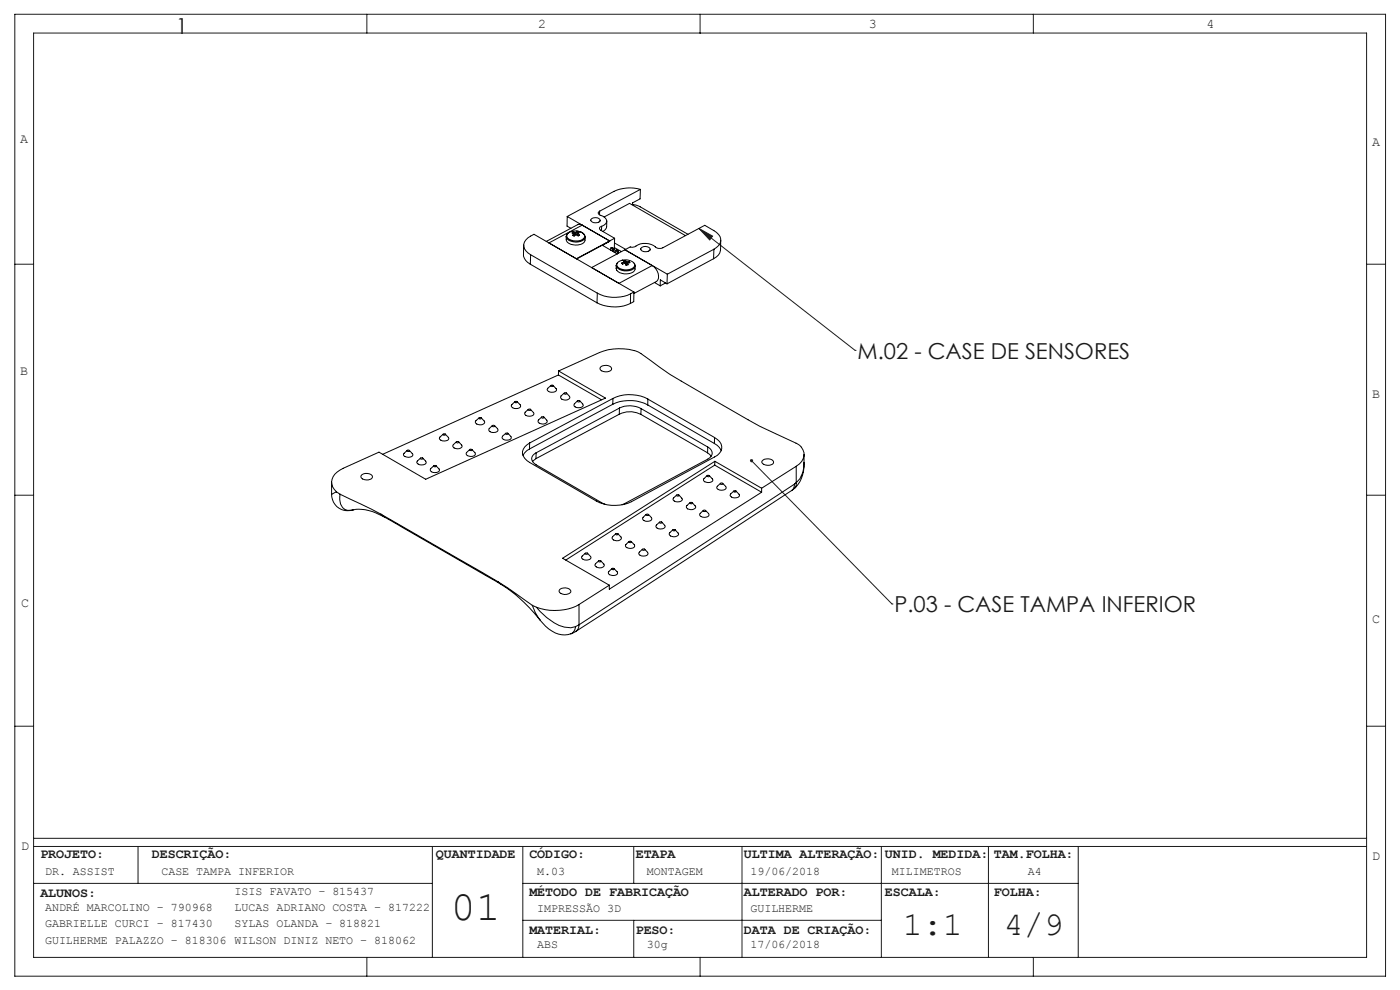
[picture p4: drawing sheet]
<svg xmlns="http://www.w3.org/2000/svg" width="297mm" height="210mm" viewBox="0 0 297 210" stroke-linecap="round" stroke-linejoin="round" font-family="sans-serif">
<g fill="none" stroke="#191924" stroke-width=".21">
<path d="M3.1 3h290.8v204.1h-290.8zM7.1 7h282.8v196.1h-282.8zM77.8 3v4M148.5 3v4M219.2 3v4M3.1 56h4M148.3 48.5l2.9 1.6-.6 .8zM148.3 48.5l33.1 25.8M289.9 56h4M181.4 74.3h.1M159.4 97.7l29.8 30.4M3.1 105h4"/>
<path d="M289.9 105h4M189.2 128.1h.1M3.1 154h4M289.9 154h4M7.1 179.6h282.8M7.1 177.8h282.8M29.3 179.6v7.8M91.7 179.6v23.5M110.9 179.6v23.5M134.4 179.6v7.8M157.4 179.6v23.5M187 179.6v23.5"/>
<path d="M209.7 179.6v23.5M228.7 179.6v23.5M7.1 187.4h84.6M110.9 187.4h117.8M110.9 195.2h76.1M134.4 195.2v7.9M77.8 203.1v4M148.5 203.1v4M219.2 203.1v4"/>
</g>
<path d="M159.2 97.5a.34 .34 0 0 0 0 .5 .34 .34 0 0 0 .5-.2 .34 .34 0 0 0-.4-.4l.1 .3zM148.3 48.5l2.9 1.6-.6 .8z" fill="#191924"/>
<g fill="none" stroke="#000" stroke-width=".21">
<path d="M111.1 52a3.6 3.6 0 0 0 .4 3.2l1 .8M112.5 56l14.1 8.2M112.6 54a2.07 2.07 0 0 1-1.5-1.9 2.07 2.07 0 0 1 1.5-2l.7-.4 21.2 12.2M112.6 54l14.1 8.2M112.6 54l-.1 2M115.9 51.2l6.7-3.5 .5-.1 .4 .2-7 3.7M120.1 50.2a1.74 1.74 0 0 0 2 1.2 1.76 1.76 0 0 0 2-1.1 1.37 1.37 0 0 1-1.5 1.7h-.5a1.65 1.65 0 0 1-2-1.8zM120.3 45.9l9 5.3M120.3 45.9v2.1l.8 .4M120.6 49.4a2.7 2.7 0 0 1 3.3 .4 1.09 1.09 0 0 1-1.3 1.3h-.5a1.59 1.59 0 0 1-1.9-1.2zM120.6 49.4l-.3 .4-.1 .4M121.6 49.2l.5 .2"/>
<path d="M121.6 49.2l-.2 .2 .4 .2M121.6 49.2l.2 .4M121.8 49.6l-.1 .1a.24 .24 0 0 0-.1 .2 .24 .24 0 0 0 .2 .2 .24 .24 0 0 0 .2-.2l.2-.2 .3 .2a.2 .2 0 0 0 .2 .1 .2 .2 0 0 0 .1-.3 .2 .2 0 0 0-.2-.1h-.1M121.8 49.6l.1 .4M121.8 49.7l.1 .2M122.1 49.4v.4M122.3 49l1.1 .3a1.06 1.06 0 0 1 .7 .9M122.5 49.6l-.1 .3M122.5 49.2l.3 .2-.3 .2M122.5 49.2l-.4 .2M122.5 49.2l-.2 .6M124.1 50.2v.1"/>
<path d="M125.3 46.7v.1M125.4 46.5a1.28 1.28 0 0 1 1.9 .2 1.2 1.2 0 0 1-2 0zM127.2 44.8a.46 .46 0 0 0-.3 .5 .46 .46 0 0 0 .5 .4 1.14 1.14 0 0 1 1.2 .8 1.14 1.14 0 0 1-.5 1.3l-.5 .2M127.2 44.8v.8M127.3 46.8v.1M127.6 48a.44 .44 0 0 0-.4 .4 .44 .44 0 0 0 .3 .5l2.9 1.6M127.6 48v.9M128.2 46l5.4-2.9 11.8 6.9M128.7 46.9v1.2a1.34 1.34 0 0 1-.8 1M129.3 51.2l-7 3.7M129.3 51.2l-1.5 .8 3.2 1.9v-.5M129.6 52.6l.4 .2"/>
<path d="M129.6 52.6l.2-.1 .4 .2M129.6 52.6v.5M130 52.8v.5M130.2 52.7l-.2 .1M130.2 52.7v.7M130.3 52.5l1.5 .9M130.4 51.5l2.4 1.4M130.4 50.5l-8.1 4.4M130.4 50.5l-.2 2.4M130.5 53.1v.5M130.5 53.1l.5 .3M130.5 53.1l.2-.1 .5 .3"/>
<path d="M130.7 56.3a1.28 1.28 0 0 0 1.2 1.7 2.64 2.64 0 0 0 2.7-.6l.1-1M130.9 55.9l-.2 .4M131.1 55.7l.9-.5a2.63 2.63 0 0 1 2.6 .8 1.32 1.32 0 0 1-1.6 1.2h-.5a1.78 1.78 0 0 1-1.7-1zM131.2 53.3l-.2 .1M131.2 53.3v.5M131.9 55.8l.1 .2M131.9 55.8l.2 .2M132 56l.3-.1a.32 .32 0 0 1 .4 0 .32 .32 0 0 1 .1 .4M132.5 55.6l-.6 .2M132.5 55.6v.3M132.6 53l9 5.2M132.7 55.3l.2 .2"/>
<path d="M132.7 55.3l-.4 .1 .2 .2M132.7 55.3l.1 .8M132.9 55.5h.6M132.9 55.5l-.1 .8M133.1 55.8l.1 .4-.4 .1M133.1 55.8l-.1 .4M133.5 55.5l.1 .2-.5 .1M133.5 55.5l-.2 .3M134.2 43.4l1.4 .4 10.3 5.9M134.2 43.4h-.1M134.6 55.9l.1 .6a1.92 1.92 0 0 1-2.2 1 1.66 1.66 0 0 1-1.8-1.2M135.9 40.2a8.1 8.1 0 0 0-5.7 .4l-9.9 5.3"/>
<path d="M135.9 40.2l-8.7 4.6M135.9 40.2l-.1 2-1.6 .8v.4M135.9 52.8v.1M136 52.6a1.25 1.25 0 0 1 1.9 .3 1.2 1.2 0 0 1-2-.1zM137.9 52.9v.1M138.9 59.9l1.2 .7M141.6 58.2l-.1 2M151.4 54.9l-9.9 5.3M151.4 52.9a1.98 1.98 0 0 0 1-3.2l-1-.8-1.9-1.1-8.9 4.8a1.61 1.61 0 0 1-1.9-.5 3.8 3.8 0 0 0-4.2 .3h-.8l-8.2 4.4 5.8 3.3 7.1-3.8a2.38 2.38 0 0 1 .9 3.3l-4.8 2.7M151.4 52.9l-9.8 5.3M151.4 52.9v2M152.9 51v2a2.21 2.21 0 0 1-1.5 1.9"/>
<path d="M118.5 79.5l9.1 5.3M118.5 79.5l-37.3 16.9M118.5 78.7l8.7-3.9a10.9 10.9 0 0 1 8.8 .2l1.9 1.4a69 69 0 0 0 10.9 6.9 138.9 138.9 0 0 0 20.4 10.8 2.6 2.6 0 0 1 1.4 2.5 2.6 2.6 0 0 1-1.7 2.3M118.5 78.7l9.9 5.7-38.1 17.3-9.9-5.8-7.6 3.4a3.3 3.3 0 0 0-2.4 3.5l.2 .5 .8 1M118.5 78.7v.8M126.6 64.2a8.3 8.3 0 0 0 7.1 .2M126.7 62.2a7.9 7.9 0 0 0 7.1 .1M126.7 62.2l-.1 2M127.5 77.8l.3-.2a1.51 1.51 0 0 1 2 .6 1.37 1.37 0 0 1-2.2 .5l-.3-.5zM133.8 62.3l-.1 2.1M134.5 61.9l-.7 .4M134.5 61.9l-.1 2.1-.7 .4"/>
<path d="M141.2 60l-1.1 .6M141.5 60.2l-1.4-.8v1.2M86.3 95.6l.3-.1 .3 .1a.27 .27 0 0 1-.3 .2 .27 .27 0 0 1-.3-.2zM86.4 95.5l-.8 .9a1.2 1.2 0 0 0 2 .1l-.7-.9M89.2 97.2a.25 .25 0 0 1 .3-.1 .25 .25 0 0 1 .1 .3h-.3zM89.2 97.2l-.8 .9a1.2 1.2 0 0 0 2 0l-.7-.9M92 98.8a.25 .25 0 0 1 .3-.1 .25 .25 0 0 1 .2 .3h-.4zM92 98.8l-.6 .6-.1 .3a1.17 1.17 0 0 0 1.9 0l-.7-.9M94 92.1a.25 .25 0 0 1 .3-.1 .25 .25 0 0 1 .1 .3h-.3zM94 92.1l-.8 .9a1.2 1.2 0 0 0 2 0l-.7-.9M96.8 93.7a.25 .25 0 0 1 .3-.1 .25 .25 0 0 1 .2 .3l-.3 .1zM96.8 93.7l-.8 .9a1.16 1.16 0 0 0 2 0l-.7-.9"/>
<path d="M99.7 95.3l-.8 .9a1.15 1.15 0 0 0 2 .1l-.8-.9M101.6 88.6l-.8 .9a1.16 1.16 0 0 0 2 .1l-.7-1M101.7 88.6l.4 .1a.24 .24 0 0 1-.3 .2 .24 .24 0 0 1-.1-.3zM104.4 90.3a.25 .25 0 0 1 .3-.1 .25 .25 0 0 1 .2 .3h-.4zM104.5 90.3l-.8 .9a1.17 1.17 0 0 0 2 0l-.8-.9M107.3 91.9l-.7 .6-.1 .3a1.17 1.17 0 0 0 2 0l-.7-.9M107.3 91.9h.5a.23 .23 0 0 1-.3 .2 .23 .23 0 0 1-.2-.2zM109.2 85.2a.25 .25 0 0 1 .3-.1 .25 .25 0 0 1 .2 .3h-.3zM109.3 85.2l-.9 .9a1.2 1.2 0 0 0 2.1 0l-.8-.9M112 86.8a.25 .25 0 0 1 .4-.1 .25 .25 0 0 1 .1 .3h-.4zM112.1 86.8l-.7 .6-.1 .3a1.17 1.17 0 0 0 2 .1l-.8-1M112.3 95.2l-.5 .4-.9 1"/>
<path d="M112.4 94l-.1 1.2M113.7 97.3l-.7 .6M113.7 96.1a1.32 1.32 0 0 0-.9 1.2 1.32 1.32 0 0 0 .9 1.3l14.6 8.4M113.7 96.1v1.2M114.9 88.5l-.8 .9a1.13 1.13 0 0 0 2 0l-.7-.9M114.9 88.4l.5 .1a.25 .25 0 0 1-.3 .2 .25 .25 0 0 1-.2-.3zM116.8 81.8a.25 .25 0 0 1 .3-.1 .25 .25 0 0 1 .2 .2h-.4zM116.9 81.8l-.8 .8a1.2 1.2 0 0 0 2 .1l-.8-.9M119.7 83.4l-.7 .6-.1 .3a1.13 1.13 0 0 0 2 0l-.7-.9M119.7 83.4l.4-.1 .1 .2-.5 .1zM122.5 85l-.8 .9a1.2 1.2 0 0 0 2.1 .1l-.8-1M122.6 85h.4a.23 .23 0 0 1-.3 .3 .23 .23 0 0 1-.1-.3z"/>
<path d="M130 85.8a8.5 8.5 0 0 1 7.4 .1M130 85.8l-17.7 9.4M130 84.5a8.2 8.2 0 0 1 7.4 .2M130 84.5l-17.6 9.5M130 84.5v1.3M131.4 87.9a5 5 0 0 1 4.6 0M131.4 87.9l-17.7 9.4M131.4 86.6a5.1 5.1 0 0 1 4.6 .1M131.4 86.6l-17.7 9.5M131.4 86.6v1.3M136 87.9l14.1 8.2M136 86.7l14.1 8.1"/>
<path d="M136 86.7v1.2M137.4 85.9l14.2 8.2M137.4 84.7l14.2 8.1M137.4 84.7v1.2M150.1 96.1l.7 .7M150.1 94.8a1.35 1.35 0 0 1 1 1.3 1.35 1.35 0 0 1-1 1.3l-18.1 9.7M150.1 94.8v1.3M151.6 94.1a2.89 2.89 0 0 1 1.4 1.5M151.6 92.8a2.13 2.13 0 0 1 1 3.3l-1 .8-17.7 9.5a8.6 8.6 0 0 1-7.4-.1l-14.1-8.2a2.14 2.14 0 0 1-1.1-3.3l1.1-.8M151.6 92.8v1.3M151.6 98.7l-31.6 20.1M151.6 98.7l10 5.7"/>
<path d="M151.7 97.9l9.9 5.7M151.7 97.9l-32.4 20.5 10 5.7M151.7 97.9l-.1 .8M161.9 97.6l.2-.2a1.54 1.54 0 0 1 2 .6 1.37 1.37 0 0 1-2.1 .5l-.4-.4zM168.9 98.9l-7.3 4.7M168.9 98.9v3.5M170.6 96.4v1.8M70.3 104.9a3.4 3.4 0 0 0 4.3 3.3M70.3 102.3v2.6M71.4 104.3l-1.1 .6M71.4 104.3l.7 .5M72.1 104.8l8.7 4.3"/>
<path d="M72.1 104.8a2.67 2.67 0 0 0 1.6 3.5l1.2-.2-.2 .1M74.9 108.2a8.6 8.6 0 0 1 6.1 1.2l.6 .3M76.8 100.7a1.63 1.63 0 0 1 2.2 .4 1.37 1.37 0 0 1-2.1 .5l-.3-.4zM80.8 109.1l24.9 14.3M80.8 109.1l.8 .6M81.6 109.7l24.7 14.3M124.1 117.4a.25 .25 0 0 1 .3-.1 .25 .25 0 0 1 .2 .2l-.3 .1zM124.2 117.4l-.8 .8a1.2 1.2 0 0 0 2 .1l-.8-.9M127 119a.25 .25 0 0 1 .3-.1 .25 .25 0 0 1 .1 .3h-.4zM127 119l-.8 .9a1.16 1.16 0 0 0 2 0l-.7-.9M130.6 113.2a.25 .25 0 0 1 .3-.1 .25 .25 0 0 1 .2 .3l-.3 .1zM130.6 113.2l-.8 .9a1.16 1.16 0 0 0 2 .1l-.7-1"/>
<path d="M133.5 114.9l-.8 .9a1.17 1.17 0 0 0 2 0l-.8-.9M133.5 114.8l.4 .1a.23 .23 0 0 1-.2 .2 .23 .23 0 0 1-.2-.3zM136.3 116.5l-.8 .9a1.17 1.17 0 0 0 2 0l-.7-.9M136.3 116.5h.5a.23 .23 0 0 1-.3 .2 .23 .23 0 0 1-.2-.2zM137.1 109.1l-.8 .9a1.17 1.17 0 0 0 2 .1l-.7-1M137.1 109.1h.5a.25 .25 0 0 1-.3 .3 .25 .25 0 0 1-.2-.3zM139.9 110.8l-.8 .8a1.17 1.17 0 0 0 2 .1l-.7-.9M139.9 110.7l.5 .1a.23 .23 0 0 1-.2 .2 .23 .23 0 0 1-.3-.3zM142.7 112.4l-.7 .9a1.16 1.16 0 0 0 2 0l-.8-.9M142.7 112.4a.25 .25 0 0 1 .3-.1 .25 .25 0 0 1 .2 .3h-.3zM143.5 105l-.7 .9a1.2 1.2 0 0 0 2 0l-.8-.9M143.5 105a.23 .23 0 0 1 .3-.1 .23 .23 0 0 1 .2 .3h-.4z"/>
<path d="M146.3 106.7h.1a.25 .25 0 0 1 .3-.2 .25 .25 0 0 1 .1 .3zM146.4 106.6l-.8 .9a1.16 1.16 0 0 0 2 .1l-.7-1M149.2 108.3h.5a.25 .25 0 0 1-.3 .2 .25 .25 0 0 1-.2-.2zM149.2 108.3l-.8 .9a1.2 1.2 0 0 0 2 0l-.7-.9M150 101l.1-.2 .4 .1a.27 .27 0 0 1-.3 .3 .27 .27 0 0 1-.2-.2zM150 100.9l-.8 .9a1.18 1.18 0 0 0 2 0l-.7-.9M152.8 102.5a.25 .25 0 0 1 .3-.1 .25 .25 0 0 1 .2 .3l-.3 .1zM152.9 102.5l-.9 .9a1.2 1.2 0 0 0 2.1 .1l-.8-1M155.6 104.2a.25 .25 0 0 1 .3-.1 .25 .25 0 0 1 .2 .2l-.3 .1zM155.7 104.2l-.8 .8a1.2 1.2 0 0 0 2 .1l-.8-.9M161.6 103.6v.8M161.6 104.4l-32.3 20.6v-.9"/>
<path d="M167.9 104.1l-45.7 29.8M168.6 102.7l-45.8 29.8M168.6 102.7a1.47 1.47 0 0 1-.7 1.4M168.9 102.4a5.2 5.2 0 0 0 1.7-4.2 6.6 6.6 0 0 1-2 5.3M168.9 102.4a1.45 1.45 0 0 1-1 1.7M168.9 102.4l-.3 .3M105.7 123.4l7.2 5M105.7 123.4l.6 .6M106.3 124a31.9 31.9 0 0 1 8.2 7.5M112.9 128.4a9.2 9.2 0 0 0 1.6 3.1M112.9 128.4l.9 .4M113.8 128.8a12.2 12.2 0 0 0 5.9 4.2l1.4 .2 1-.3"/>
<path d="M114.5 131.5a6.6 6.6 0 0 0 6 3.1l.6-.2M118.8 125l.3-.2a1.58 1.58 0 0 1 2 .6 1.4 1.4 0 0 1-2.1 .5l-.4-.5zM122.1 132.9a1.73 1.73 0 0 1-1 1.5M122.2 133.9l-1.1 .5M122.8 128.2a11.1 11.1 0 0 1-9 .6M122.8 132.5a1.47 1.47 0 0 1-.6 1.4M122.8 128.2v4.3M122.8 132.5l-.7 .4M129.3 124.1l-6.5 4.1M129.8 120.6a.25 .25 0 0 1 .3-.1 .25 .25 0 0 1 .1 .3h-.3zM129.8 120.6l-.8 .9a1.15 1.15 0 0 0 2 .1l-.7-1"/>
<circle cx="99.9" cy="95.4" r=".23"/>
</g>
<text font-size="8.8" fill="#191924" x="95.6" y="195.1">01</text>
<g font-size="7.1" fill="#191924">
<text x="191.6" y="198.4">1:1</text>
<text x="212.9" y="198.4">4/9</text>
</g>
<g font-size="4.7" fill="#191924">
<text x="37.3" y="7.1">1</text>
<text x="181.9" y="76.1">M.02 - CASE DE SENSORES</text>
<text x="189.8" y="129.9">P.03 - CASE TAMPA INFERIOR</text>
</g>
<g font-size="2.8" fill="#191924">
<text x="114.2" y="5.9">2</text>
<text x="184.3" y="5.9">3</text>
<text x="255.9" y="5.9">4</text>
<text x="4.3" y="30.4">A</text>
<text x="291.1" y="30.9">A</text>
<text x="4.3" y="79.6">B</text>
<text x="291.1" y="84.3">B</text>
<text x="4.5" y="128.8">C</text>
<text x="291.1" y="132.1">C</text>
<text x="4.5" y="180.2">D</text>
<text x="8.6" y="181.9">PROJETO:</text>
<text x="32.2" y="181.9">DESCRIÇÃO:</text>
<text x="92.5" y="181.9">QUANTIDADE</text>
<text x="112.3" y="181.9">CÓDIGO:</text>
<text x="134.9" y="181.9">ETAPA</text>
<text x="157.8" y="181.9">ULTIMA ALTERAÇÃO:</text>
<text x="187.7" y="181.9">UNID. MEDIDA:</text>
<text x="210.8" y="181.9">TAM.FOLHA:</text>
<text x="291.1" y="182.4">D</text>
<text x="8.6" y="190.4">ALUNOS:</text>
<text x="112.3" y="190">MÉTODO DE FABRICAÇÃO</text>
<text x="157.8" y="190">ALTERADO POR:</text>
<text x="187.7" y="190">ESCALA:</text>
<text x="210.8" y="190">FOLHA:</text>
<text x="112.3" y="198">MATERIAL:</text>
<text x="134.9" y="198">PESO:</text>
<text x="157.8" y="198">DATA DE CRIAÇÃO:</text>
</g>
<g font-size="2.5" fill="#191924">
<text x="9.6" y="185.7">DR. ASSIST</text>
<text x="34.2" y="185.7">CASE TAMPA INFERIOR</text>
<text x="114" y="185.7">M.03</text>
<text x="137.2" y="185.7">MONTAGEM</text>
<text x="159.2" y="185.7">19/06/2018</text>
<text x="189.2" y="185.7">MILIMETROS</text>
<text x="218" y="185.7">A4</text>
<text x="49.8" y="189.8">ISIS FAVATO – 815437</text>
<text x="9.6" y="193.3">ANDRÉ MARCOLINO – 790968</text>
<text x="9.6" y="196.7">GABRIELLE CURCI – 817430</text>
<text x="49.8" y="193.3">LUCAS ADRIANO COSTA – 817222</text>
<text x="49.8" y="196.7">SYLAS OLANDA – 818821</text>
<text x="114" y="193.5">IMPRESSÃO 3D</text>
<text x="159.2" y="193.5">GUILHERME</text>
<text x="9.6" y="200.2">GUILHERME PALAZZO – 818306 WILSON DINIZ NETO – 818062</text>
<text x="114" y="201">ABS</text>
<text x="137.2" y="201">30g</text>
<text x="159.2" y="201">17/06/2018</text>
</g>
</svg>
